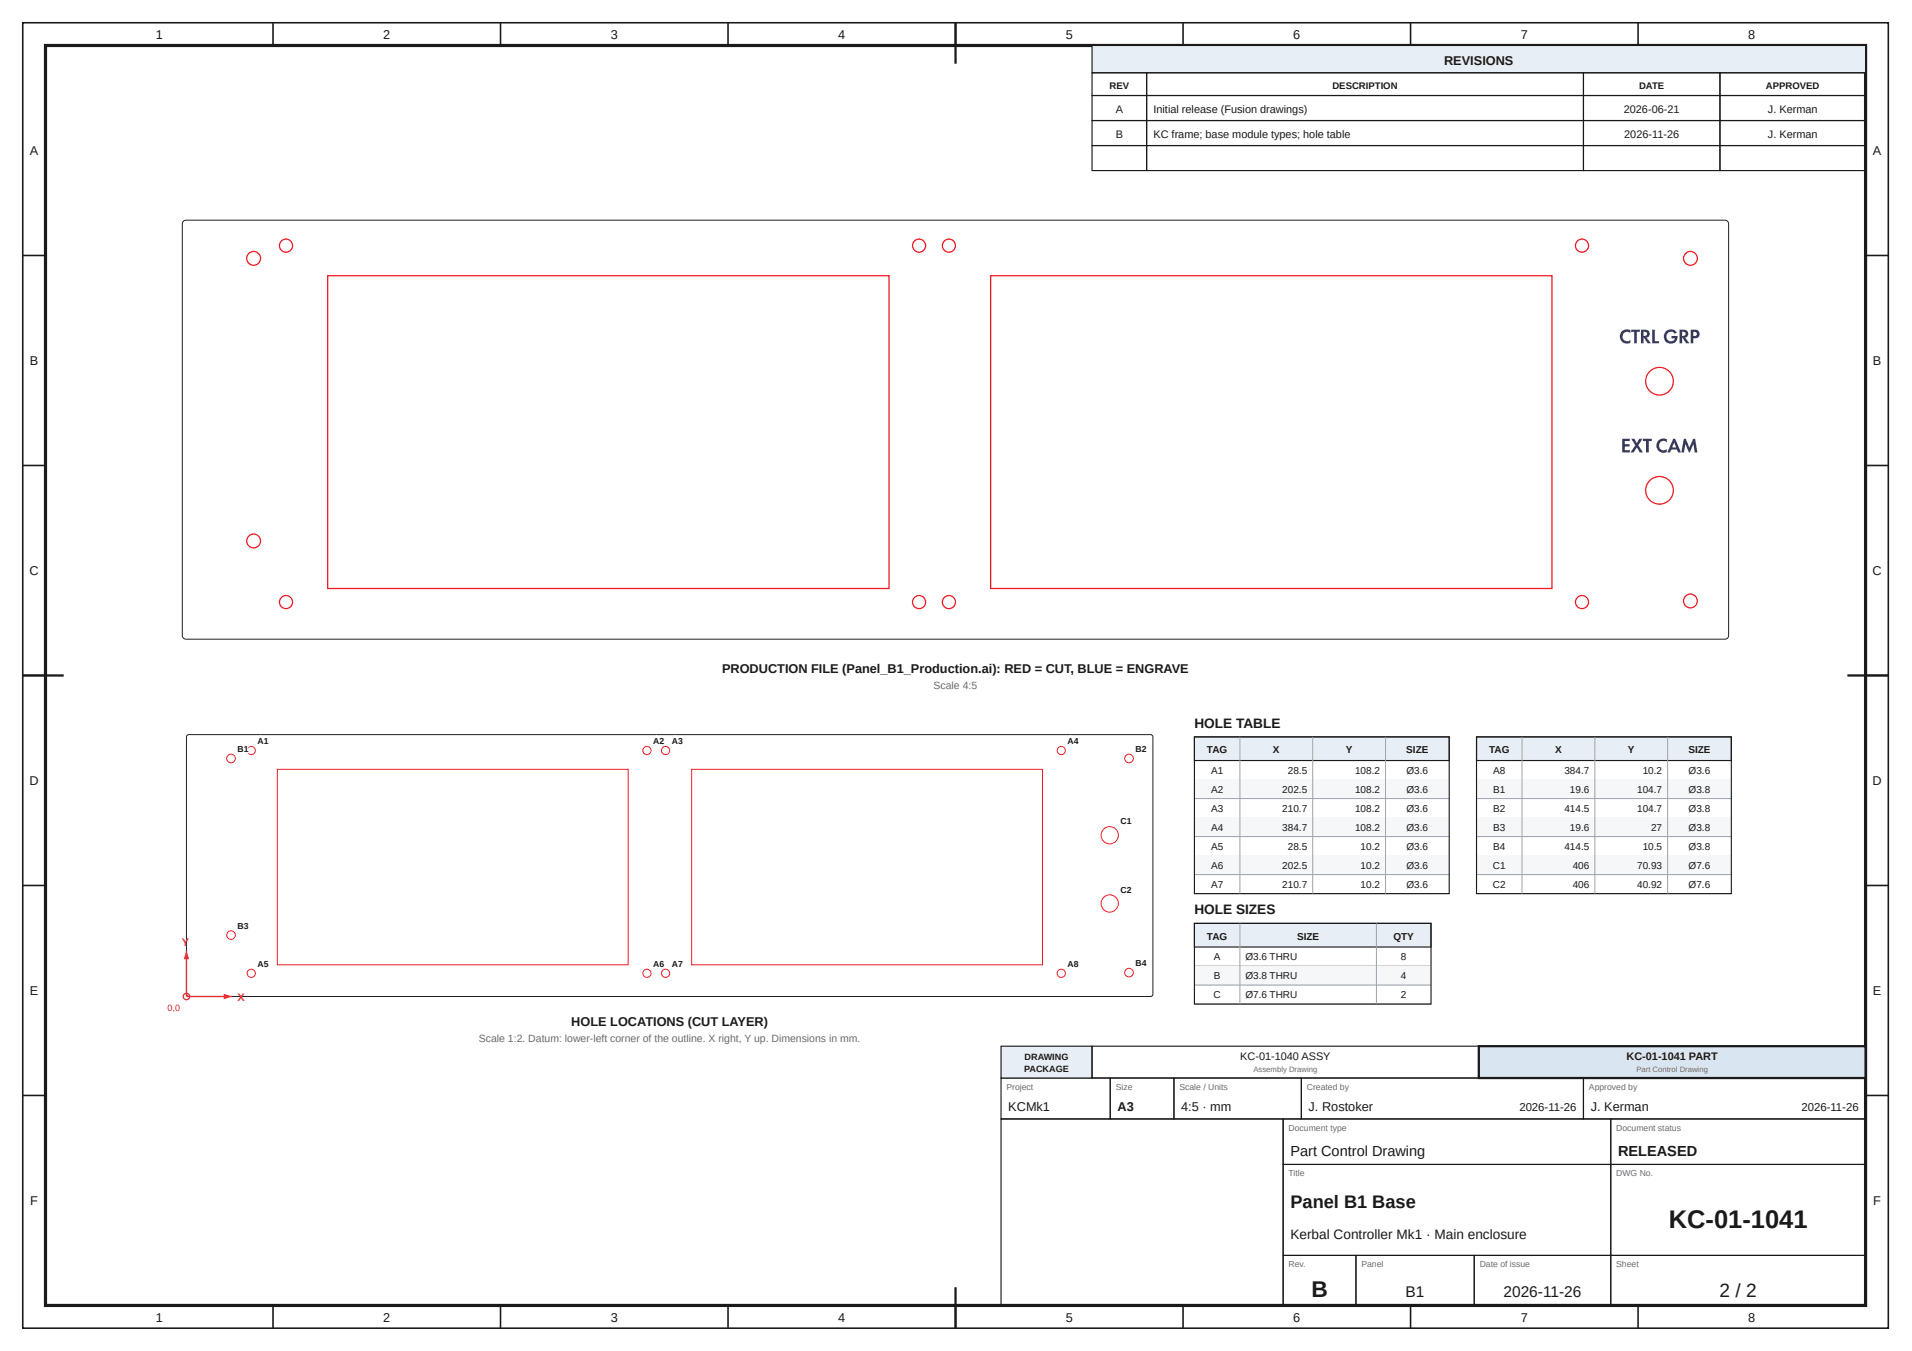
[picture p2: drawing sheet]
<svg xmlns="http://www.w3.org/2000/svg" width="420mm" height="297mm" viewBox="0 0 420 297" stroke-linecap="round" stroke-linejoin="round" font-family="sans-serif">
<g fill="none" stroke="#1a1a1a" stroke-width=".35">
<path d="M5 5h410v287h-410zM60 5v5M110 5v5M160 5v5M210 5v5M260 5v5M310 5v5M360 5v5M5 56.2h5M410 56.2h5M5 102.3h5M410 102.3h5"/>
<path d="M5 148.5h5M410 148.5h5M5 194.7h5M410 194.7h5M5 240.8h5M410 240.8h5M60 287v5M110 287v5M160 287v5M210 287v5M260 287v5M310 287v5"/>
<path d="M360 287v5"/>
</g>
<path d="M10 10h400v277h-400z" fill="none" stroke="#1a1a1a" stroke-width=".7" stroke-linecap="butt"/>
<path d="M210 5v9M5 148.5h9M406 148.5h9M210 283v9" fill="none" stroke="#1a1a1a" stroke-width=".5"/>
<path d="M240 10h170v6h-170z" fill="#e8eef5"/>
<g fill="none" stroke="#1a1a1a" stroke-width=".25">
<path d="M240 10h170v6h-170zM240 16h12v5h-12zM252 16h96v5h-96zM348 16h30v5h-30zM378 16h32v5h-32zM240 21h12v5.5h-12zM240 26.5h12v5.5h-12zM240 32h12v5.5h-12zM252 21h96v5.5h-96zM252 26.5h96v5.5h-96zM252 32h96v5.5h-96zM348 21h30v5.5h-30z"/>
<path d="M348 26.5h30v5.5h-30zM348 32h30v5.5h-30zM378 21h32v5.5h-32zM378 26.5h32v5.5h-32zM378 32h32v5.5h-32zM220 237h24v9h-24zM244 237h14v9h-14zM258 237h28v9h-28zM286 237h62v9h-62zM348 237h62v9h-62zM220 246h62v41h-62zM282 246h72v10h-72z"/>
<path d="M282 256h72v20h-72zM354 246h56v10h-56zM354 256h56v20h-56zM282 276h16v11h-16zM298 276h26v11h-26zM324 276h30v11h-30zM354 276h56v11h-56z"/>
</g>
<path d="M220 230h20v7h-20z" fill="#e8eef5"/>
<path d="M220 230h20v7h-20zM240 230h85v7h-85z" fill="none" stroke="#1a1a1a" stroke-width=".25"/>
<path d="M325 230h85v7h-85z" fill="#d9e6f2"/>
<path d="M325 230h85v7h-85z" fill="none" stroke="#1a1a1a" stroke-width=".5"/>
<path d="M262.5 162h56v5.2h-56z" fill="#e8eef5"/>
<path d="M262.5 162h56v5.2h-56z" fill="none" stroke="#1a1a1a" stroke-width=".25"/>
<path d="M262.5 171.4h56" fill="none" stroke="#9aa3ad" stroke-width=".22"/>
<path d="M262.5 171.4h56v4.2h-56z" fill="#f5f7f9"/>
<path d="M262.5 175.6h56M262.5 179.7h56" fill="none" stroke="#9aa3ad" stroke-width=".22"/>
<path d="M262.5 179.7h56v4.2h-56z" fill="#f5f7f9"/>
<path d="M262.5 183.9h56M262.5 188.1h56" fill="none" stroke="#9aa3ad" stroke-width=".22"/>
<path d="M262.5 188.1h56v4.2h-56z" fill="#f5f7f9"/>
<path d="M272.5 162v34.5M288.5 162v34.5M304.5 162v34.5M262.5 192.3h56M262.5 196.5h56" fill="none" stroke="#9aa3ad" stroke-width=".22"/>
<path d="M262.5 162h56v34.5h-56z" fill="none" stroke="#1a1a1a" stroke-width=".25"/>
<path d="M324.5 162h56v5.2h-56z" fill="#e8eef5"/>
<path d="M324.5 162h56v5.2h-56z" fill="none" stroke="#1a1a1a" stroke-width=".25"/>
<path d="M324.5 171.4h56" fill="none" stroke="#9aa3ad" stroke-width=".22"/>
<path d="M324.5 171.4h56v4.2h-56z" fill="#f5f7f9"/>
<path d="M324.5 175.6h56M324.5 179.7h56" fill="none" stroke="#9aa3ad" stroke-width=".22"/>
<path d="M324.5 179.7h56v4.2h-56z" fill="#f5f7f9"/>
<path d="M324.5 183.9h56M324.5 188.1h56" fill="none" stroke="#9aa3ad" stroke-width=".22"/>
<path d="M324.5 188.1h56v4.2h-56z" fill="#f5f7f9"/>
<path d="M334.5 162v34.5M350.5 162v34.5M366.5 162v34.5M324.5 192.3h56M324.5 196.5h56" fill="none" stroke="#9aa3ad" stroke-width=".22"/>
<path d="M324.5 162h56v34.5h-56z" fill="none" stroke="#1a1a1a" stroke-width=".25"/>
<path d="M262.5 203h52v5.2h-52z" fill="#e8eef5"/>
<path d="M262.5 203h52v5.2h-52z" fill="none" stroke="#1a1a1a" stroke-width=".25"/>
<path d="M262.5 212.4h52" fill="none" stroke="#9aa3ad" stroke-width=".22"/>
<path d="M262.5 212.4h52v4.2h-52z" fill="#f5f7f9"/>
<path d="M262.5 216.6h52M272.5 203v17.7M302.5 203v17.7M262.5 220.7h52" fill="none" stroke="#9aa3ad" stroke-width=".22"/>
<path d="M262.5 203h52v17.7h-52z" fill="none" stroke="#1a1a1a" stroke-width=".25"/>
<g fill="none" stroke="#ed1c24" stroke-width=".28">
<path d="M72 60.6h123.4v68.8h-123.4zM217.7 60.6h123.4v68.8h-123.4z"/>
<circle cx="55.7" cy="56.8" r="1.52"/>
<circle cx="62.9" cy="54" r="1.44"/>
<circle cx="202" cy="54" r="1.44"/>
<circle cx="208.5" cy="54" r="1.44"/>
<circle cx="347.7" cy="54" r="1.44"/>
<circle cx="371.5" cy="56.8" r="1.52"/>
<circle cx="364.7" cy="83.8" r="3"/>
<circle cx="55.7" cy="118.9" r="1.52"/>
<circle cx="364.7" cy="107.8" r="3"/>
<circle cx="62.9" cy="132.4" r="1.44"/>
<circle cx="202" cy="132.4" r="1.44"/>
<circle cx="208.5" cy="132.4" r="1.44"/>
<circle cx="347.7" cy="132.4" r="1.44"/>
<circle cx="371.5" cy="132.1" r="1.52"/>
</g>
<path d="M40.3 48.6l.6-.2h338.2a.8 .8 0 0 1 .8 .8v90.5a.8 .8 0 0 1-.8 .8h-338.2a.8 .8 0 0 1-.8-.8v-90.5z" fill="none" stroke="#231f20" stroke-width=".22"/>
<g fill="#2e3092">
<path d="M356.5 72.8l.8-.4 .8 .1 .2 .1v.7a1.01 1.01 0 0 0-1.4 0 1.01 1.01 0 0 0 0 1.4 1.01 1.01 0 0 0 1.4 0v.7a1.6 1.6 0 0 1-2-.5 1.6 1.6 0 0 1 .2-2.1z"/>
<path d="M358.5 72.5h1.9v.5h-.7v2.5h-.6v-2.5h-.6z"/>
<path d="M363.1 72.5h.6v2.5h.9v.5h-1.5z"/>
<path d="M366.1 72.9a1.57 1.57 0 0 1 2.4 .2l-.5 .3a.97 .97 0 0 0-1.5-.2 .97 .97 0 0 0 .1 1.5 .97 .97 0 0 0 1.5-.3h-.8v-.5h1.4a1.55 1.55 0 0 1-2.1 1.6 1.55 1.55 0 0 1-.5-2.6z"/>
<path d="M356.5 96.5h1.7v.5h-1.1v.6h1.1v.5h-1.1v.9h1.1v.5h-1.7z"/>
<path d="M358.5 96.5h.7l.5 .9 .6-.9h.7l-.9 1.4 1 1.6h-.7l-.7-1.1-.7 1.1h-.7l1.1-1.6z"/>
<path d="M361.1 96.5h1.9v.5h-.7v2.5h-.6v-2.5h-.6z"/>
<path d="M364.5 96.8l.8-.4 .8 .1 .2 .1v.7a1.01 1.01 0 0 0-1.4 0 1.01 1.01 0 0 0 0 1.4 1.01 1.01 0 0 0 1.4 0v.7a1.6 1.6 0 0 1-2-.5 1.6 1.6 0 0 1 .2-2.1z"/>
<path d="M370.1 96.5h.4l.8 1.9 .8-1.9h.4l.5 3h-.6l-.2-1.9-.8 1.9h-.2l-.8-1.9-.3 1.9h-.6z"/>
<path d="M361.2 73v.9a.51 .51 0 0 0 .8-.5 .51 .51 0 0 0-.8-.4zM360.6 72.5a1.73 1.73 0 0 1 1.9 .4v.8l-.3 .4-.3 .1 .9 1.3h-.7l-.8-1.2-.1 1.2h-.6z"/>
<path d="M369.7 73v.9a.51 .51 0 0 0 .7-.5 .51 .51 0 0 0-.7-.4zM369.1 72.5a1.73 1.73 0 0 1 1.8 .4l.1 .8-.3 .4-.3 .1 .9 1.3h-.7l-.8-1.2-.1 1.2h-.6z"/>
<path d="M372.1 73v.9a.52 .52 0 0 0 .8-.5 .52 .52 0 0 0-.8-.4zM371.6 72.5a1.76 1.76 0 0 1 1.8 .4 1.01 1.01 0 0 1-.1 1.2 1.01 1.01 0 0 1-1.2 .3v1.1h-.5z"/>
<path d="M367.9 97.3l-.4 1.1h.9zM367.7 96.5h.5l1.2 3h-.6l-.3-.7h-1.2l-.2 .7h-.7z"/>
</g>
<g fill="none" stroke="#ed1c24" stroke-width=".22">
<path d="M60.9 169.1h77.2v43h-77.2zM152 169.1h77.1v43h-77.1z"/>
<circle cx="50.8" cy="166.8" r=".95"/>
<circle cx="55.2" cy="165" r=".9"/>
<circle cx="142.2" cy="165" r=".9"/>
<circle cx="146.3" cy="165" r=".9"/>
<circle cx="233.2" cy="165" r=".9"/>
<circle cx="248.1" cy="166.8" r=".95"/>
<circle cx="243.9" cy="183.6" r="1.9"/>
<circle cx="243.9" cy="198.6" r="1.9"/>
<circle cx="50.8" cy="205.6" r=".95"/>
<circle cx="55.2" cy="214" r=".9"/>
<circle cx="142.2" cy="214" r=".9"/>
<circle cx="146.3" cy="214" r=".9"/>
<circle cx="233.2" cy="214" r=".9"/>
<circle cx="248.1" cy="213.8" r=".95"/>
</g>
<path d="M41 161.8l.5-.3h211.4l.4 .3 .1 .2v56.6l-.1 .2-.4 .3h-211.4l-.3-.1-.2-.4z" fill="none" stroke="#231f20" stroke-width=".22"/>
<path d="M41 219.1h10" fill="none" stroke="#c0392b" stroke-width=".3"/>
<path d="M49.2 218.5l1.8 .6-1.8 .6z" fill="#c0392b"/>
<path d="M41 209.1v10" fill="none" stroke="#c0392b" stroke-width=".3"/>
<path d="M41 209.1l.6 1.8h-1.2z" fill="#c0392b"/>
<circle cx="41" cy="219.1" r=".7" fill="none" stroke="#c0392b" stroke-width=".3"/>
<text font-size="5.6" fill="#1a1a1a" x="366.7" y="270">KC-01-1041</text>
<text font-size="5" fill="#1a1a1a" x="288.2" y="285.2">B</text>
<text font-size="4.2" fill="#1a1a1a" x="377.9" y="285.2">2 / 2</text>
<text font-size="4" fill="#1a1a1a" x="283.6" y="265.5">Panel B1 Base</text>
<g font-size="3.4" fill="#1a1a1a">
<text x="308.9" y="285.2">B1</text>
<text x="330.4" y="285.2">2026-11-26</text>
</g>
<g font-size="3.2" fill="#1a1a1a">
<text x="283.6" y="254.2">Part Control Drawing</text>
<text x="355.6" y="254.2">RELEASED</text>
</g>
<g font-size="3" fill="#1a1a1a">
<text x="262.5" y="160">HOLE TABLE</text>
<text x="262.5" y="201">HOLE SIZES</text>
<text x="283.6" y="272.5">Kerbal Controller Mk1 · Main enclosure</text>
</g>
<g font-size="2.8" fill="#1a1a1a">
<text x="34.2" y="8.6">1</text>
<text x="84.2" y="8.6">2</text>
<text x="134.2" y="8.6">3</text>
<text x="184.2" y="8.6">4</text>
<text x="234.2" y="8.6">5</text>
<text x="284.2" y="8.6">6</text>
<text x="334.2" y="8.6">7</text>
<text x="384.2" y="8.6">8</text>
<text x="317.4" y="14.3">REVISIONS</text>
<text x="6.6" y="34.1">A</text>
<text x="411.6" y="34.1">A</text>
<text x="6.6" y="80.2">B</text>
<text x="411.6" y="80.2">B</text>
<text x="6.5" y="126.4">C</text>
<text x="411.5" y="126.4">C</text>
<text x="158.7" y="147.9">PRODUCTION FILE (Panel_B1_Production.ai): RED = CUT, BLUE = ENGRAVE</text>
<text x="6.5" y="172.6">D</text>
<text x="411.5" y="172.6">D</text>
<text x="6.6" y="218.7">E</text>
<text x="411.6" y="218.7">E</text>
<text x="125.6" y="225.5">HOLE LOCATIONS (CUT LAYER)</text>
<text x="221.6" y="244.2">KCMk1</text>
<text x="245.6" y="244.2">A3</text>
<text x="259.6" y="244.2">4:5 · mm</text>
<text x="287.6" y="244.2">J. Rostoker</text>
<text x="349.6" y="244.2">J. Kerman</text>
<text x="6.6" y="264.9">F</text>
<text x="411.6" y="264.9">F</text>
<text x="34.2" y="290.6">1</text>
<text x="84.2" y="290.6">2</text>
<text x="134.2" y="290.6">3</text>
<text x="184.2" y="290.6">4</text>
<text x="234.2" y="290.6">5</text>
<text x="284.2" y="290.6">6</text>
<text x="334.2" y="290.6">7</text>
<text x="384.2" y="290.6">8</text>
</g>
<g font-size="2.5" fill="#1a1a1a">
<text x="333.9" y="244.2">2026-11-26</text>
<text x="395.9" y="244.2">2026-11-26</text>
</g>
<g font-size="2.4" fill="#1a1a1a">
<text x="245.2" y="24.9">A</text>
<text x="253.5" y="24.9">Initial release (Fusion drawings)</text>
<text x="356.9" y="24.9">2026-06-21</text>
<text x="388.5" y="24.9">J. Kerman</text>
<text x="245.2" y="30.4">B</text>
<text x="253.5" y="30.4">KC frame; base module types; hole table</text>
<text x="357" y="30.4">2026-11-26</text>
<text x="388.5" y="30.4">J. Kerman</text>
<text x="272.6" y="233">KC-01-1040 ASSY</text>
<text x="357.5" y="233">KC-01-1041 PART</text>
</g>
<g font-size="2.4" fill="#c0392b">
<text x="40" y="207.9">Y</text>
<text x="52.2" y="220.1">X</text>
</g>
<g font-size="2.3" fill="#6b6b6b">
<text x="205.2" y="151.5">Scale 4:5</text>
<text x="105.2" y="229.1">Scale 1:2. Datum: lower-left corner of the outline. X right, Y up. Dimensions in mm.</text>
</g>
<g font-size="2.2" fill="#1a1a1a">
<text x="265.3" y="165.6">TAG</text>
<text x="279.8" y="165.6">X</text>
<text x="295.8" y="165.6">Y</text>
<text x="309.1" y="165.6">SIZE</text>
<text x="327.3" y="165.6">TAG</text>
<text x="341.8" y="165.6">X</text>
<text x="357.8" y="165.6">Y</text>
<text x="371.1" y="165.6">SIZE</text>
<text x="266.2" y="170.1">A1</text>
<text x="283" y="170.1">28.5</text>
<text x="297.8" y="170.1">108.2</text>
<text x="309.1" y="170.1">Ø3.6</text>
<text x="328.2" y="170.1">A8</text>
<text x="343.8" y="170.1">384.7</text>
<text x="361" y="170.1">10.2</text>
<text x="371.1" y="170.1">Ø3.6</text>
<text x="266.2" y="174.2">A2</text>
<text x="266.2" y="178.4">A3</text>
<text x="281.8" y="174.2">202.5</text>
<text x="281.8" y="178.4">210.7</text>
<text x="297.8" y="174.2">108.2</text>
<text x="297.8" y="178.4">108.2</text>
<text x="309.1" y="174.2">Ø3.6</text>
<text x="309.1" y="178.4">Ø3.6</text>
<text x="328.2" y="174.2">B1</text>
<text x="328.2" y="178.4">B2</text>
<text x="343.8" y="178.4">414.5</text>
<text x="345" y="174.2">19.6</text>
<text x="359.8" y="174.2">104.7</text>
<text x="359.8" y="178.4">104.7</text>
<text x="371.1" y="174.2">Ø3.8</text>
<text x="371.1" y="178.4">Ø3.8</text>
<text x="266.2" y="182.6">A4</text>
<text x="281.8" y="182.6">384.7</text>
<text x="297.8" y="182.6">108.2</text>
<text x="309.1" y="182.6">Ø3.6</text>
<text x="328.2" y="182.6">B3</text>
<text x="345" y="182.6">19.6</text>
<text x="362.9" y="182.6">27</text>
<text x="371.1" y="182.6">Ø3.8</text>
<text x="266.2" y="186.8">A5</text>
<text x="266.2" y="191">A6</text>
<text x="281.8" y="191">202.5</text>
<text x="283" y="186.8">28.5</text>
<text x="299" y="186.8">10.2</text>
<text x="299" y="191">10.2</text>
<text x="309.1" y="186.8">Ø3.6</text>
<text x="309.1" y="191">Ø3.6</text>
<text x="328.1" y="191">C1</text>
<text x="328.2" y="186.8">B4</text>
<text x="343.8" y="186.8">414.5</text>
<text x="345.6" y="191">406</text>
<text x="359.8" y="191">70.93</text>
<text x="361" y="186.8">10.5</text>
<text x="371.1" y="186.8">Ø3.8</text>
<text x="371.1" y="191">Ø7.6</text>
<text x="266.2" y="195.1">A7</text>
<text x="281.8" y="195.1">210.7</text>
<text x="299" y="195.1">10.2</text>
<text x="309.1" y="195.1">Ø3.6</text>
<text x="328.1" y="195.1">C2</text>
<text x="345.6" y="195.1">406</text>
<text x="359.8" y="195.1">40.92</text>
<text x="371.1" y="195.1">Ø7.6</text>
<text x="265.3" y="206.6">TAG</text>
<text x="285.1" y="206.6">SIZE</text>
<text x="306.2" y="206.6">QTY</text>
<text x="266.8" y="211.1">A</text>
<text x="266.8" y="215.2">B</text>
<text x="273.7" y="211.1">Ø3.6 THRU</text>
<text x="273.7" y="215.2">Ø3.8 THRU</text>
<text x="307.9" y="211.1">8</text>
<text x="307.9" y="215.2">4</text>
<text x="266.7" y="219.4">C</text>
<text x="273.7" y="219.4">Ø7.6 THRU</text>
<text x="307.9" y="219.4">2</text>
</g>
<g font-size="2.1" fill="#1a1a1a">
<text x="243.8" y="19.6">REV</text>
<text x="292.8" y="19.6">DESCRIPTION</text>
<text x="360.2" y="19.6">DATE</text>
<text x="388.1" y="19.6">APPROVED</text>
</g>
<text font-size="2" fill="#c0392b" x="36.8" y="222.3">0,0</text>
<g font-size="2" fill="#1a1a1a">
<text x="225.2" y="233">DRAWING</text>
<text x="225.1" y="235.6">PACKAGE</text>
</g>
<g font-size="1.9" fill="#fff">
<text x="52.2" y="165.3">B1</text>
<text x="56.6" y="163.6">A1</text>
<text x="143.6" y="163.6">A2 A3</text>
<text x="234.6" y="163.6">A4</text>
<text x="249.6" y="165.3">B2</text>
<text x="246.3" y="181.2">C1</text>
<text x="246.3" y="196.2">C2</text>
<text x="52.2" y="204.1">B3</text>
<text x="56.6" y="212.6">A5</text>
<text x="143.6" y="212.6">A6 A7</text>
<text x="234.6" y="212.6">A8</text>
<text x="249.6" y="212.4">B4</text>
</g>
<g font-size="1.9" fill="#6b6b6b">
<text x="221.2" y="239.6">Project</text>
<text x="245.2" y="239.6">Size</text>
<text x="259.2" y="239.6">Scale / Units</text>
<text x="287.2" y="239.6">Created by</text>
<text x="349.2" y="239.6">Approved by</text>
<text x="283.2" y="248.6">Document type</text>
<text x="355.2" y="248.6">Document status</text>
<text x="283.2" y="258.6">Title</text>
<text x="355.2" y="258.6">DWG No.</text>
<text x="283.2" y="278.6">Rev.</text>
<text x="299.2" y="278.6">Panel</text>
<text x="325.2" y="278.6">Date of issue</text>
<text x="355.2" y="278.6">Sheet</text>
</g>
<g font-size="1.7" fill="#6b6b6b">
<text x="275.5" y="235.7">Assembly Drawing</text>
<text x="359.6" y="235.7">Part Control Drawing</text>
</g>
</svg>
